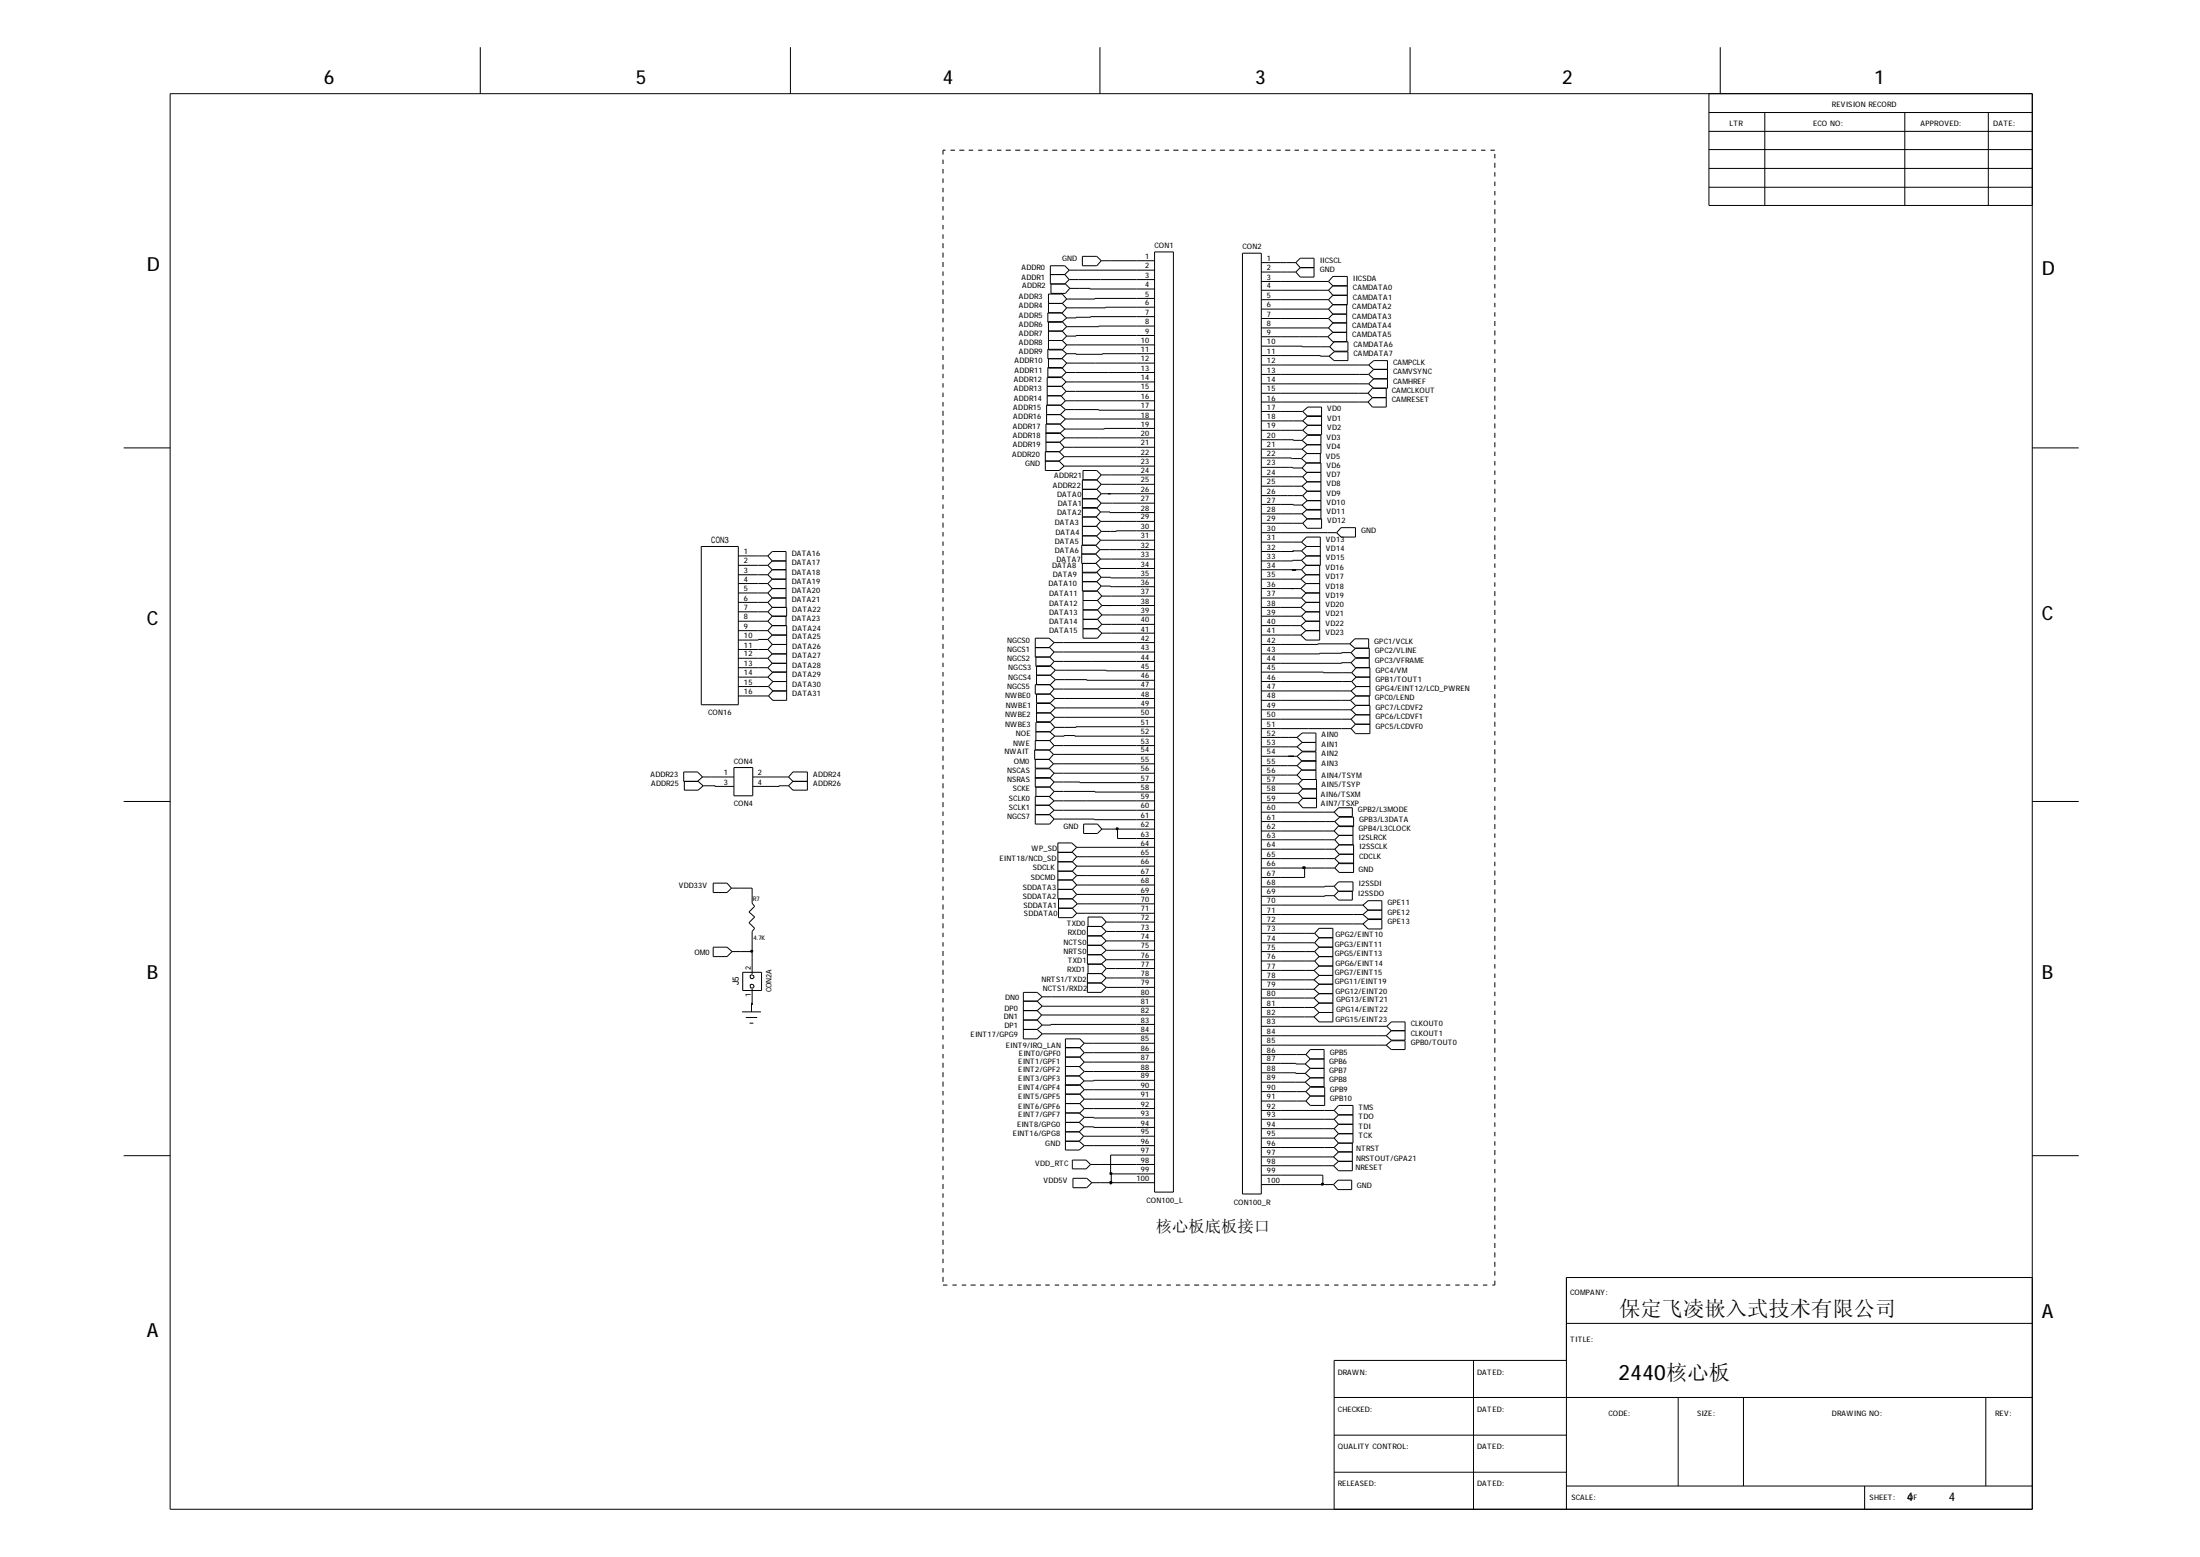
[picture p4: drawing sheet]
<svg xmlns="http://www.w3.org/2000/svg" width="297mm" height="210mm" viewBox="0 0 297 210" stroke-linecap="round" stroke-linejoin="round" font-family="sans-serif">
<g fill="none" stroke="#000" stroke-width=".13">
<path d="M22.9 12.6h251.2v190.9h-251.2zM64.8 6.4v6.2M106.6 6.4v6.2M148.3 6.4v6.2M190.2 6.4v6.2M230.5 15.2h43.6M230.5 17.7h43.6M230.5 12.6v15.1h43.6M232 6.4v6.2M238 15.2v12.5M256.9 15.2v12.5M268.1 15.2v12.5"/>
<path d="M127.2 21.5v.6M127.2 22.8v.6M127.2 24.1v.6M127.2 25.3v.6M127.2 26.5v.7M127.2 27.8v.6M127.2 29.1v.5M127.2 30.3v.6M127.2 31.6v.6M127.2 32.8v.7M127.2 34.1v.6M127.2 35.3v.7"/>
<path d="M127.2 36.6v.6M127.2 37.9v.6M127.2 39v.7M127.5 20.2h-.3v.6M128.2 20.2h.6M129.4 20.2h.6M130.6 20.2h.6M131.9 20.2h.6M133.2 20.2h.6M134.5 20.2h.5M135.6 20.2h.7M136.9 20.2h.7"/>
<path d="M138.2 20.2h.7M139.4 20.2h.6M140.7 20.2h.6M141.6 37h2M141.7 38.3v1.3h2l.6-.7M141.9 20.2h.7M143.2 20.2h.6M143.6 37l.6 .7M144.2 36.4h11.5M144.2 37.7h11.5M144.2 36.4l-.6 .6M144.2 36.4l-.6-.6h-2v2.5h2.1l.6 .6"/>
<path d="M144.2 37.7l-.6 .6M144.3 38.9l11.4 .1M144.4 20.2h.7M145.7 20.2h.6M146 34.6h1.9l.6 .6-.6 .6h-1.9zM147 20.2h.6M148.3 20.2h.5M148.5 35.2h7.2M149.5 20.2h.6M150.7 20.2h.7M152 20.2h.6M153.2 20.2h.6"/>
<path d="M154.5 20.2h.6M155.7 34h2.5v126.7h-2.5zM155.8 20.2h.6M157.1 20.2h.5M158.2 20.2h.7M159.5 20.2h.7M160.8 20.2h.7M162.1 20.2h.5M163.3 20.2h.6M164.5 20.2h.7M165.8 20.2h.7M167 20.2h.7"/>
<path d="M167.6 34.1h2.5v126.9h-2.5zM168.3 20.2h.6M169.6 20.2h.6M170.1 35.4h4.7M170.1 36.7h4.7M170.1 37.9h9.1M170.1 39.1h9.1M170.9 20.2h.5M172.1 20.2h.6M173.3 20.2h.7M174.6 20.2h.6M174.8 35.4l.5 .7"/>
<path d="M174.8 35.4l.5-.6h1.9v2.6h-1.9l-.5-.7M175.3 36.1h1.9M175.3 36.1l-.5 .6M175.9 20.2h.5M177.1 20.2h.6M178.4 20.2h.6M179.2 37.9l.5 .6M179.2 37.9l.5-.6h2v3.8h-2M179.2 39.1l.5 .7M179.6 20.2h.7M179.7 38.5h2M179.7 39.8h2"/>
<path d="M179.7 38.5l-.5 .6M179.7 39.8l-.5 .6M180.8 20.2h.7M182.1 20.2h.7M183.4 20.2h.6M184.7 20.2h.6M185.9 20.2h.6M187.1 20.2h.7M188.4 20.2h.7M189.7 20.2h.6M190.9 20.2h.6M192.2 20.2h.6"/>
<path d="M193.5 20.2h.6M194.7 20.2h.6M195.9 20.2h.7M197.2 20.2h.6M198.5 20.2h.6M199.7 20.2h.6M201 20.2h.6M201.6 20.8v.6M201.6 21.9v.7M201.6 23.2v.6M201.6 24.5v.6M201.6 25.8v.5"/>
<path d="M201.6 27v.6M201.6 28.2v.7M201.6 29.5v.7M201.6 30.7v.7M201.6 32v.6M201.6 33.3v.6M201.6 34.5v.7M201.6 35.7v.7M201.6 37v.7M201.6 38.3v.6M201.6 39.6v.5M230.5 20.2h43.6"/>
<path d="M230.5 22.7h43.6M230.5 25.2h43.6M127.2 40.3v.7M127.2 41.6v.7M127.2 42.9v.5M127.2 44.1v.6M127.2 45.4v.6M127.2 46.7v.6M127.2 47.9v.6M127.2 49.1v.7M127.2 50.4v.6M127.2 51.7v.6"/>
<path d="M127.2 52.9v.6M127.2 54.2v.6M127.2 55.4v.7M127.2 56.7v.6M127.2 57.9v.7M127.2 59.2v.6M141.1 59.6h1.8M141.1 58.3h1.8l.7 .7M141.1 55.9h1.9M141.2 52.1h2M141.3 49.5h1.9l.6 .7-.6 .6h-1.9zM141.4 40.9h1.9"/>
<path d="M141.4 48.4v1.2h1.9l.5-.6M141.4 44.6h1.9M141.4 45.9h1.9M142.9 57.2l.7 .6M142.9 59.6l.6 .7M143 54.6l.7 .6M143 55.9l.7 .6M143.1 53.4l.6 .6M143.2 42.2l.6 .7M143.2 52.1l.6 .7M143.3 40.9l.5 .6M143.3 44.6l.5 .7"/>
<path d="M143.3 45.9l.5 .6M143.6 59h12.1M143.6 57.8l-.7 .6h-1.8M143.6 59l-.7 .6M143.7 54h12M143.7 55.2l12 .1M143.7 56.5h12M143.7 54l-.6 .6h-2v2.6M143.7 55.2l-.7 .7M143.7 56.5l-.7 .7h-1.9v3.7M143.8 50.2h11.9M143.8 51.5h11.9"/>
<path d="M143.8 52.8h11.9M143.8 51.5l-.6 .6M143.8 51.5l-.6-.6h-2v3.7M143.8 52.8l-.6 .6h-2M143.8 46.5h11.9M143.8 47.7h1.3v.1l10.6-.1M143.8 49h11.9M143.8 40.3l-.5 .6M143.8 40.3l-.5-.7h-1.9v2.6M143.8 44l-.5-.6h-1.9v3.8h1.9l.5-.7M143.8 41.5l-.5 .7h-2v1.2h1.9l.6-.5M143.8 47.7l-.6-.6h-1.9v1.3h2l.5 .6"/>
<path d="M143.8 44l-.5 .6M143.8 45.3l-.5 .6M143.8 47.7l-.6 .7M155.7 40.2l-11.9 .1M155.7 41.4l-11.9 .1M155.7 42.7h-8.6v.1l-3.3 .1M155.7 44h-11.9M155.7 45.2h-10.6v.1h-1.3M155.7 57.8h-12.1M170.1 40.4h9.1M170.1 41.7h9.1M170.1 42.9h9.1"/>
<path d="M170.1 44.2h9.1M170.1 45.4h9M170.1 46.7l9.2 .1M170.1 47.9h8v.1h1.1M170.1 49.2h14.5M170.1 50.5h14.5M170.1 51.7h14.5M170.1 53h14.4M170.1 54.2h14.4M170.1 55.5h5.6M170.1 56.7h5.6M170.1 58h5.6"/>
<path d="M170.1 59.3l5.5 .1M175.6 59.4l.7 .6M175.6 59.4l.7-.7h1.8v2.4h-1.9l-.7 .7M175.7 55.5l.7-.6h1.8v3.7h-1.8l-.7-.6M175.7 55.5l.7 .6h1.8M175.7 56.7l.7 .6M176.3 60h1.8M176.3 60l-.7 .6M176.4 57.3h1.8M176.4 57.3l-.7 .7M178.2 56.1h-1.8l-.7 .6M179.1 45.4l.6 .7h2.1v1.2h-1.9l-.6-.5"/>
<path d="M179.2 40.4l.5 .7M179.2 41.7l.5 .6M179.2 42.9l.5 .6M179.2 44.2l.5 .6M179.2 48l.7-.6h1.9v1.2h-1.9zM179.7 42.3h1.9M179.7 41.1l-.5 .6M179.7 43.5h1.9M179.7 42.3l-.5 .6M179.7 44.8h1.9M179.7 43.5l-.5 .7M179.7 44.8l-.6 .6"/>
<path d="M179.9 46.1l-.6 .7M181.6 41.1v5M184.5 53l.6 .6M184.6 49.2l.7-.6h1.8v3.7h-2l-.6 .7M184.6 49.2l.7 .6M184.6 50.5l.7 .6M184.6 51.7l.7 .6M185.1 53.6h1.8M185.1 53.6l-.6 .6M185.3 49.8h1.8M185.3 51.1h1.8M185.3 49.8l-.7 .7"/>
<path d="M185.3 51.1l-.7 .6M186.9 52.3v2.6h-1.8l-.6-.7M201.6 40.8v.6M201.6 42.1v.6M201.6 43.3v.7M201.6 44.5v.7M201.6 45.8v.6M201.6 47.1v.6M201.6 48.4v.6M201.6 49.6v.6M201.6 50.8v.7M201.6 52.1v.7"/>
<path d="M201.6 53.4v.6M201.6 54.6v.6M201.6 55.9v.6M201.6 57.1v.7M201.6 58.3v.7M201.6 59.6v.7M16.7 60.4h6.2M94.6 73.7h5v21.3h-5zM99.6 74.9h3.9M99.6 76.2h3.9M99.6 77.5h3.9M99.6 78.7h3.9"/>
<path d="M99.6 79.9h3.9M103.5 74.9l.6-.5h1.9v7.5M103.5 74.9l.6 .7M103.5 76.2l.6 .6M103.5 77.5l.6 .6M103.5 78.7l.6 .6M103.5 79.9l.6 .7M104.1 75.6h1.9M104.1 76.8h1.9M104.1 78.1h1.9M104.1 79.3h1.9M104.1 75.6l-.6 .6"/>
<path d="M104.1 76.8l-.6 .7M104.1 78.1l-.6 .6M104.1 79.3l-.6 .6M127.2 60.5v.6M127.2 61.7v.6M127.2 62.9v.7M127.2 64.2v.7M127.2 65.5v.6M127.2 66.7v.6M127.2 68v.6M127.2 69.3v.6M127.2 70.5v.6"/>
<path d="M127.2 71.7v.6M127.2 73v.6M127.2 74.3v.6M127.2 75.5v.6M127.2 76.7v.7M127.2 78v.7M127.2 79.3v.6M141 62.2h1.8M142.8 60.9l.7 .7M142.8 62.2l.7 .6M143.5 60.3h12.2M143.5 61.6h12.2"/>
<path d="M143.5 62.8h12.2M143.5 60.3l-.6 .6h-1.9v2.5h1.8l.7-.6M143.5 61.6l-.7 .6M145.9 74.7h1.8M146 66h1.9M146 76v3.7h2l.6 .7M146 67.2h1.9M146 69.7h1.8M146 68.4h1.8l.6 .6M146 71h1.9l.6 .6M146 78.4h1.9M146 77.1h1.9l.6 .7"/>
<path d="M146 79.7v6.3h2l.6-.6M147.7 73.5l.6 .6M147.7 74.7l.7 .7M147.8 69.7l.6 .6M147.8 72.2l.6 .6M147.9 64.7h-1.9v8.8M147.9 64.7l.6 .6M147.9 66l.6 .6M147.9 67.2l.6 .6M147.9 78.4l.6 .6M148.3 74.1h7.4M148.3 74.1l-.6 .6"/>
<path d="M148.4 69h1.3v.1h6M148.4 70.3h7.3M148.4 72.8h7.3M148.4 75.4h7.3M148.4 76.6h7.3M148.4 69l-.6 .7M148.4 70.3l-.6 .7M148.4 72.8l-.6 .7h-1.9v2.5h1.9l.6 .6M148.4 75.4l-.7 .6M148.4 76.6l-.6 .6h-1.8M148.5 64h7.2M148.5 65.3h7.2"/>
<path d="M148.5 66.6h7.2M148.5 67.8h7.2M148.5 77.8h1.3v.1h5.9M148.5 79h1.3v.1h5.9M148.5 64l-.6 .7M148.5 64l-.6-.6h-1.9v1.3M148.5 65.3l-.6 .7M148.5 66.6l-.6 .6M148.5 67.8l-.6 .7h-1.9M148.5 71.6l-.6 .6h-1.9M148.5 77.8l-.6 .6M148.5 79l-.6 .7"/>
<path d="M155.7 71.6h-7.2M170.1 60.6h5.5M170.1 61.7l5.4 .1M170.1 63l5.5 .1M170.1 64.3h5.6M170.1 65.5h5.5M170.1 66.8h5.6M170.1 68l5.5 .1M170.1 69.3h5.5M170.1 70.5h5.6M170.1 71.8h10.2M170.1 73.1h5.4"/>
<path d="M170.1 76.8h5.4M170.1 78.1h5.3M170.1 79.3h5.3M174.2 76.8v.1h.6v-.1M174.3 74.3h1.2M174.4 74.3v.1h-4.3M175.4 78.1l.7 .6M175.4 79.3l.7 .6M175.5 73.1l.7-.7h1.9v3.8h-2l-.6 .6M175.5 75.5l-5.4 .1M175.5 61.8l.7 .6M175.5 73.1l.7 .6"/>
<path d="M175.5 74.3l.7 .6M175.5 75.5l.7 .7M175.5 76.8l.6 .7M175.6 60.6l.7 .5M175.6 63.1l.6 .6h1.9M175.6 65.5l.7 .7M175.6 68.1l.7 .7h1.8M175.6 69.3l.7 .6M175.7 64.3l.6 .7M175.7 66.8l.6 .7M176.1 77.5h1.9M176.1 78.7h1.9"/>
<path d="M176.1 79.9h1.9M176.1 77.5l-.7 .6M176.1 78.7l-.7 .6M176.1 79.9l-.6 .7M176.2 73.7h1.9M176.2 74.9h1.9M176.2 62.4h1.9v7.5M176.2 62.4l-.6 .7M176.2 73.7l-.7 .6M176.2 74.9l-.7 .6M176.3 69.9h1.9v1.3h-1.9l-.6-.7M176.3 65h1.8"/>
<path d="M176.3 63.7l-.6 .6M176.3 66.2h1.8M176.3 65l-.7 .5M176.3 67.5h1.8M176.3 66.2l-.6 .6M176.3 67.5l-.7 .6M176.3 69.9l-.6 .6M178 76.2v10.1h-1.9l-.7-.7M178.1 61.1v1.3M178.1 68.7h-1.8l-.7 .6M180.8 71.1h2v1.3h-2l-.5-.6zM201.6 60.9v.6"/>
<path d="M201.6 62.2v.6M201.6 63.4v.6M201.6 64.7v.6M201.6 65.9v.7M201.6 67.2v.5M201.6 68.4v.6M201.6 69.7v.6M201.6 71v.6M201.6 72.2v.6M201.6 73.4v.7M201.6 74.7v.7M201.6 76v.6"/>
<path d="M201.6 77.2v.6M201.6 78.5v.6M201.6 79.7v.7M274.1 60.4h6.2M99.6 81.2h3.9M99.6 82.5h3.9M99.6 83.7h3.9M99.6 85h3.9M99.6 87.6h3.9M99.6 88.7h3.9M99.6 90h3.9M99.6 91.3h3.9"/>
<path d="M99.6 92.6h4M99.6 93.8h4M103.5 86.2l-3.9 .1M103.5 90l.6 .6h2M103.5 81.2l.6 .7M103.5 82.5l.6 .6M103.5 83.7l.6 .6M103.5 85l.6 .6M103.5 86.2l.6 .7M103.5 87.6l.6 .6M103.5 88.7l.6 .7M103.5 91.3l.7 .6"/>
<path d="M103.6 92.6l.6 .5M104.1 80.6h1.9M104.1 81.9h2v1.2h-2M104.1 84.3h2v10.1h-1.9l-.6-.6M104.1 85.6h2M104.1 86.9h2M104.1 88.2h2M104.1 89.4h2M104.1 80.6l-.6 .6M104.1 81.9l-.6 .6M104.1 83.1l-.6 .6M104.1 84.3l-.6 .7"/>
<path d="M104.1 85.6l-.6 .6M104.1 86.9l-.6 .7M104.1 88.2l-.6 .5M104.1 89.4l-.6 .6M104.2 91.9h1.9M104.2 93.1h1.9M104.2 90.6l-.7 .7M104.2 91.9l-.6 .7M104.2 93.1l-.6 .7M106 83.1v1.2M127.2 80.5v.6M127.2 81.8v.6"/>
<path d="M127.2 83.1v.6M127.2 84.3v.6M127.2 85.5v.7M127.2 86.8v.7M127.2 88.1v.6M127.2 89.3v.6M127.2 90.6v.6M127.2 91.9v.6M127.2 93.1v.6M127.2 94.3v.6M127.2 95.6v.6M127.2 96.9v.6"/>
<path d="M127.2 98.1v.6M127.2 99.3v.7M139.6 87.3h2l.6 .6M139.7 88.6v1.2h1.9l.6-.6M139.8 91h1.8M139.8 93.6v1.2h1.8l.6-.6M139.8 96.1h1.8M141.6 99.8h-2v1.3M141.6 88.6l.6 .6M141.6 92.3l.6 .6M141.6 98.7l.6 .5M141.6 99.8l.6 .7"/>
<path d="M141.6 91l.7 .6M141.6 96.1l.6 .6M142.2 86.6h13.5M142.2 87.9h13.5M142.2 89.2h13.5M142.2 92.9h13.5M142.2 86.6l-.7-.6h-1.9v2.6h2M142.2 86.6l-.7 .7M142.2 87.9l-.6 .7M142.2 92.9l-.6 .7M142.2 94.2h13.5M142.2 96.7h13.5"/>
<path d="M142.2 99.2h1.3h1.4h10.8M142.2 98.1l-.6-.7h-1.9v2.4M142.2 98.1l-.6 .6h-1.9M142.2 99.2l-.6 .6M142.3 90.4h13.4M142.3 91.6l13.4 .1M142.3 95.4h13.4M142.3 91.6l-.7 .7h-2v1.3h2l.6 .6M142.3 90.4l-.7 .6M142.3 90.4l-.7-.6h-1.8v2.5M142.3 95.4l-.7-.6h-1.8v2.5h1.8l.6-.6M142.3 95.4l-.7 .7"/>
<path d="M146 81h2M146 82.2h2M146 83.5h2M146 84.8h2M148 81l.6 .6M148 82.2l.6 .7M148 83.5l.6 .7M148 84.8l.6 .6M148.6 80.4h7.1M148.6 81.6h7.1M148.6 82.9h7.1M148.6 84.2h7.1"/>
<path d="M148.6 85.4h7.1M148.6 80.4l-.6 .6M148.6 81.6l-.6 .6M148.6 82.9l-.6 .6M148.6 84.2l-.6 .6M155.7 98l-13.5 .1M170.1 80.6h5.4M170.1 81.9h5.3M170.1 83.1h5.4M170.1 84.3h5.3M170.1 85.6h5.3M170.1 90.6l12.2 .1"/>
<path d="M170.1 91.9h12.2M170.1 93.1h12.1M170.1 94.4h12M170.1 95.7h12.1M170.1 97h12.1M170.1 98.2h12.1M170.1 99.4h4.8M174.9 99.4l.7 .7M174.9 99.4l.7-.6h1.9v2.5h-1.9l-.7-.6M175.4 81.9l.7 .6M175.4 84.3l.7 .7M175.5 80.6l.6 .6"/>
<path d="M175.5 83.1l.6 .6M176.1 81.2h1.9M176.1 82.5h1.9M176.1 83.7h1.9M176.1 85h1.9M176.1 81.2l-.7 .7M176.1 82.5l-.6 .6M176.1 83.7l-.7 .6M176.1 85l-.7 .6M182 86.8l-11.9 .1M182 86.8l.7 .6h2v1.3h-1.9l-.6-.7M182 86.8l.7-.7h1.9v1.3"/>
<path d="M182.1 94.4l.7 .7h1.9v3.8h-1.9l-.6-.7M182.2 89.3l.6-.6h1.9v1.3M182.2 89.3l.6 .7h1.9v3.8h-1.9l-.7 .6M182.2 88l-4.2 .1v.1h-7.9M182.2 89.3h-1.3v.1h-10.8M182.2 93.1l.7 .7M182.2 95.7l.7 .7M182.2 97l.6 .6M182.3 90.7l.6 .6M182.3 91.9l.6 .7M182.8 87.4l-.6 .6M182.8 97.6h1.9"/>
<path d="M182.8 97.6l-.6 .6M182.9 91.3h1.8M182.9 92.6h1.8M182.9 90l-.6 .7M182.9 91.3l-.6 .6M182.9 92.6l-.7 .5M182.9 95.1l-.7 .6M184.7 93.8v1.3M184.7 96.4h-1.9l-.6 .6M201.6 81v.6M201.6 82.2v.7M201.6 83.5v.6"/>
<path d="M201.6 84.8v.6M201.6 86v.6M201.6 87.3v.6M201.6 88.5v.7M201.6 89.8v.6M201.6 91v.6M201.6 92.3v.6M201.6 93.6v.6M201.6 94.8v.6M201.6 96v.7M201.6 97.3v.7M201.6 98.6v.6"/>
<path d="M201.6 99.8v.6M16.7 108h6.2M92.3 105.3v1.2h1.8l.7-.6M94.7 104.7h4.3M94.7 104.7l-.6 .6M94.7 104.7l-.6-.6h-1.9v1.2h1.9l.7 .6M94.8 105.9l4.2 .1M96.2 119.1h1.8l.6 .6-.6 .6h-1.8zM98.6 119.7h2.8v2.1l.4 .4-.8 .8 .8 .6-.8 .8 .8 .8-.4 .4v5.7M99 103.5h2.5v3.8h-2.5zM101.5 104.7h4.8M106.3 105.9l-4.8 .1"/>
<path d="M106.3 104.7l.6-.6h2v2.4h-2l-.6-.6M106.3 104.7l.6 .6M106.9 105.3h2M106.9 105.3l-.6 .6M127.2 100.6v.7M127.2 101.9v.6M127.2 103.1v.6M127.2 104.4v.6M127.2 105.6v.7M127.2 106.9v.6M127.2 108.1v.7M127.2 109.4v.6"/>
<path d="M127.2 110.7v.6M127.2 111.9v.6M127.2 113.2v.6M127.2 114.4v.7M127.2 115.7v.6M127.2 116.9v.6M127.2 118.2v.6M127.2 119.5v.6M139.6 102.4v1.2h1.9l.6-.6M139.6 104.8h2l.6 .6M139.6 108.6h1.9M139.6 109.8h2l.6 .6"/>
<path d="M139.7 106.1v1.3M141.5 101.1l.6 .6M141.5 102.4l.6 .6M141.5 107.4l.7 .6M141.5 108.6l.7 .6M141.6 106.1l.6 .6M142.1 101.7h13.6M142.1 103h13.6M142.1 101.7l-.6 .7M142.2 100.5h13.5M142.2 104.2h13.5M142.2 105.4l13.5 .1"/>
<path d="M142.2 106.7l13.5 .1M142.2 108h13.5M142.2 109.2h13.5M142.2 110.4l13.5 .1M142.2 104.2l-.6-.6h-2v2.5h2M142.2 106.7l-.6 .7h-2v3.7h2l.6-.7M142.2 100.5l-.6 .6h-2.1v1.3h2M142.2 104.2l-.6 .7h-2M142.2 105.4l-.6 .7M142.2 108l-.7 .6M142.2 109.2l-.7 .6M142.7 114.9h1.9l.6 .6"/>
<path d="M142.7 116.2h1.9M142.7 117.4h1.9M142.7 118.6h1.9M142.7 119.9h1.9M144.6 116.2l.6 .6M144.6 117.4l.6 .6M144.6 118.6l.6 .7M144.6 119.9l.6 .7M145.2 114.2h10.5M145.2 115.5h10.5M145.2 116.8h10.5M145.2 118h10.5"/>
<path d="M145.2 119.3h10.5M145.2 114.2l-.7 .7M145.2 114.2l-.7-.6h-1.8v7.6h1.9M145.2 115.5l-.6 .7M145.2 116.8l-.6 .6M145.2 118l-.6 .6M145.2 119.3l-.6 .6M146.1 111.1h1.9l.6 .7-.6 .6h-1.9zM148.6 111.8h7.1M150.7 111.8v1.2h5M170.1 100.7h4.8M170.1 102h4.8"/>
<path d="M170.1 103.2h4.8M170.1 104.5h4.8M170.1 105.7h5M170.1 106.9h5M170.1 108.2h5M170.1 109.5h9.8M170.1 110.8h9.9M170.1 112h9.8M170.1 113.2h9.9M170.1 114.5h9.9M170.1 115.8h9.9M170.1 117h9.9"/>
<path d="M174.9 104.5l.6 .6h2v3.8h-1.8l-.6-.7M174.9 102l.7-.6h1.9v3.7M174.9 102l.7 .6h1.9M174.9 103.2l.7 .6M175.1 105.7l.6 .7M175.1 106.9l.6 .7M175.6 100.1l-.7 .6M175.6 100.1h1.9M175.7 106.4h1.8M175.7 105.1l-.6 .6M175.7 107.6h1.8M175.7 106.4l-.6 .5"/>
<path d="M175.7 107.6l-.6 .6M175.9 117v1.3h-5.8M177.5 103.8h-2l-.6 .7M177.5 102.5h-1.9l-.7 .7M179.9 119.5h-1.3v.1h-8.5M179.9 112l.6 .6h2M179.9 112l.6-.6h2v2.5M179.9 119.5l.6-.6h2v1.3h-2M179.9 119.5l.6 .7M180 110.8l.7-.6h1.8v1.2h-1.8zM180 113.2l.6 .7M180 114.5l.6 .7h1.9"/>
<path d="M180 115.8l.7 .6h1.8M180.5 108.9h1.9v1.2h-1.9l-.6-.6zM180.6 113.9h1.9v3.7h-1.9l-.6-.6M180.6 112.6l-.6 .6M180.6 113.9l-.6 .6M180.7 115.2l-.7 .6M182.5 116.3h-1.9l-.6 .7M201.6 101v.7M201.6 102.3v.7M201.6 103.6v.6M201.6 104.8v.6M201.6 106.1v.6"/>
<path d="M201.6 107.4v.6M201.6 108.6v.6M201.6 109.8v.7M201.6 111.1v.7M201.6 112.4v.6M201.6 113.6v.6M201.6 114.9v.6M201.6 116.2v.6M201.6 117.4v.6M201.6 118.6v.7M201.6 119.9v.7M274.1 108h6.2"/>
<path d="M96.2 127.7h1.8l.7 .6-.7 .7h-1.8zM98.7 128.3h2.7M100.1 136.4h2.5M100.2 131.1h2.5v2.4h-2.5zM100.6 137.2h1.5M101.1 137.9h.5M101.2 132.8l.1-.1 .3 .1 .1 .2-.2 .2h-.2zM101.2 131.5l.1-.1 .3 .1 .1 .3-.2 .1h-.2zM101.4 133.3v2.2M101.4 135.2h-.1v1.2M127.2 120.7v.6M127.2 121.9v.7"/>
<path d="M127.2 123.2v.7M127.2 124.5v.7M127.2 125.7v.6M127.2 127v.6M127.2 128.2v.7M127.2 129.5v.6M127.2 130.7v.7M127.2 132v.6M127.2 133.3v.6M127.2 134.5v.6M127.2 135.8v.6M127.2 137v.7"/>
<path d="M127.2 138.3v.6M127.2 139.5v.6M138 135h1.9M138 136.2h1.9M138 137.5h1.9M138 138.8h1.9M139.9 135l.6 .7M139.9 136.2l.6 .6M139.9 137.5l.6 .7M139.9 138.8l.6 .6M140.5 136.8h15.2M140.5 136.8l-.6 .7"/>
<path d="M140.5 134.4h15.2M140.5 135.7h15.2M140.5 139.4h15.2M140.5 134.4l-.6 .6M140.5 135.7l-.6 .5M140.5 134.4l-.6-.6h-1.9v6.3h1.9l.6-.7M140.5 138.2l-.6 .6M142.7 122.4h1.9M142.7 121.2v2.5h1.9l.6-.6M144.6 121.2l.7 .6M144.6 122.4l.6 .7M145.2 120.6h10.5"/>
<path d="M145.2 123.1h10.5M145.2 120.6l-.6 .6M145.3 121.8h10.4M145.3 121.8l-.7 .6M146.6 126.2h1.9M146.6 127.4h1.9M146.6 128.7h1.9M146.6 132.5h1.9M146.7 130v1.2M148.5 124.9l.7 .7M148.5 126.2l.7 .6M148.5 127.4l.7 .7"/>
<path d="M148.5 128.7l.7 .7M148.5 131.2l.7 .6M148.5 132.5l.7 .6M149.2 124.3h6.5M149.2 125.6h6.5M149.2 126.8h6.5M149.2 128.1h6.5M149.2 129.4h6.5M149.2 130.6h6.5M149.2 131.8h6.5M149.2 133.1h6.5M149.2 124.3l-.6 .6h-2v5.1h2l.6 .6"/>
<path d="M149.2 124.3l-.6-.7h-1.9v1.3M149.2 125.6l-.7 .6M149.2 130.6l-.6 .6h-2v2.6h1.9l.7-.7M149.2 126.8l-.7 .6M149.2 128.1l-.7 .6M149.2 129.4l-.7 .6M149.2 131.8l-.7 .7M155.7 138.1h-14v.1h-1.2M170.1 122h13.7M170.1 123.3h13.7M170.1 124.6h13.7M170.1 125.8h7.2"/>
<path d="M170.1 127.1h7.2M170.1 128.3h7.2M170.1 129.6h7.2M170.1 130.8h7.1M170.1 132.1h7.1M170.1 133.4h7.1M170.1 134.5h7.1M170.1 135.8h7.1M170.1 137.1h7.1M170.1 138.4h16.9M170.1 139.6h16.8M177.2 130.8l.7 .7"/>
<path d="M177.2 132.1l.7 .6M177.2 133.4l.7 .6M177.2 134.5l.7 .7M177.2 135.8l.7 .7M177.3 125.8l.6 .6M177.3 125.8l.6-.6h1.8v12.6h-1.8l-.7-.7M177.3 127.1l.6 .6M177.3 128.3l.6 .7M177.3 129.6l.6 .6M177.9 129h1.8M177.9 127.7h1.8M177.9 126.4h1.8"/>
<path d="M177.9 126.4l-.6 .7M177.9 127.7l-.6 .6M177.9 130.2h1.8M177.9 129l-.6 .6M177.9 131.5h1.8M177.9 130.2l-.7 .6M177.9 132.7h1.8M177.9 131.5l-.7 .6M177.9 134h1.8M177.9 132.7l-.7 .7M177.9 135.2h1.8M177.9 134l-.7 .5"/>
<path d="M177.9 136.5h1.8M177.9 135.2l-.7 .6M177.9 136.5l-.7 .6M179.9 120.7h-1.3v.1h-8.5M180.5 120.2l-.6 .5M182.4 120.2v1.1h-1.9l-.6-.6M183.8 122l.7 .7M183.8 122l.7-.6h1.9v2.5h-1.9l-.7-.6M183.8 124.6l.7-.6h1.9v1.2h-1.9zM184.5 122.7h1.9M184.5 122.7l-.7 .6M187 138.4l.6-.6h1.9v2.4h-1.9l-.7-.6"/>
<path d="M187 138.4l.6 .6M187.6 139h1.9M187.6 139l-.7 .6M201.6 121.2v.6M201.6 122.4v.6M201.6 123.6v.7M201.6 124.9v.7M201.6 126.2v.6M201.6 127.4v.6M201.6 128.7v.6M201.6 130v.6M201.6 131.2v.6"/>
<path d="M201.6 132.4v.7M201.6 133.7v.6M201.6 135v.6M201.6 136.2v.6M201.6 137.5v.6M201.6 138.7v.7M201.6 140v.6M16.7 155.8h6.2M127.2 140.8v.6M127.2 142.1v.6M127.2 143.3v.6M127.2 144.5v.7"/>
<path d="M127.2 145.8v.7M127.2 147.1v.6M127.2 148.4v.5M127.2 149.6v.6M127.2 150.8v.7M127.2 152.1v.7M127.2 153.3v.7M127.2 154.6v.6M127.2 155.9v.6M127.2 157.2v.5M127.2 158.4v.6M127.2 159.6v.7"/>
<path d="M143.7 142.5h1.9M143.7 141.2h1.9M143.7 145h1.8M143.7 147.5h1.9M143.7 146.2h1.9l.6 .7M143.7 148.8h1.9M143.7 151.3h1.8M143.7 152.6h1.8M143.7 153.9h1.8M144.6 156.4h1.9l.6 .6-.6 .6h-1.9zM144.7 158.8h1.9l.6 .6-.6 .7h-1.9zM145.5 145l.7 .7"/>
<path d="M145.5 143.8l.7 .7M145.5 150l.7 .6M145.5 151.3l.7 .6M145.5 152.6l.6 .6M145.5 153.9l.7 .5M145.6 141.2l.6 .7M145.6 142.5l.6 .7M145.6 147.5l.6 .7M145.6 148.8l.6 .7M146.1 153.2h9.6M146.1 153.2l-.6 .7M146.2 140.6h9.5"/>
<path d="M146.2 141.9h9.5M146.2 143.2h9.5M146.2 144.5h9.5M146.2 146.9h9.5M146.2 148.2h9.5M146.2 149.5h9.5M146.2 150.6h1.3v.1h8.2M146.2 151.9h1.3v.1h8.2M146.2 154.4h9.5M146.2 140.6l-.6-.5h-1.9v14.9h1.8l.7-.6M146.2 141.9l-.6 .6M146.2 143.2l-.6 .6h-1.9"/>
<path d="M146.2 144.5l-.7 .5M146.2 145.7l-.7 .6h-1.8M146.2 146.9l-.6 .6M146.2 148.2l-.6 .6M146.2 149.5l-.6 .5h-1.9M146.2 150.6l-.7 .7M146.2 151.9l-.7 .7M146.2 140.6l-.6 .6M147.1 157h8.6M147.2 159.4h8.5M149.9 158.3v1.1M155.7 145.6h-8.2v.1h-1.3"/>
<path d="M155.7 155.7h-5.9v2.6h5.9M170.1 140.9h16.8M170.1 142.2h6M170.1 143.4h5.9M170.1 144.6l5.9 .1M170.1 145.9h5.9M170.1 147.2h6M170.1 148.4h6M170.1 149.7h9.8M170.1 150.9h9.8M170.1 152.2h9.8M170.1 153.4h9.8"/>
<path d="M170.1 154.7h9.8M170.1 156h9.7M170.1 157.2h9.7M170.1 158.4h8.3v1.3M170.1 159.7h9.7M176 143.4l.7 .6M176 144.7l.7 .6M176.1 142.2l.6-.7h1.9v5h-1.9l-.7-.6M176.1 142.2l.6 .6M176.1 147.2l.6 .6M176.1 147.2l.6-.6h1.9v2.4h-1.9l-.6-.6M176.7 142.8h1.9"/>
<path d="M176.7 144h1.9M176.7 142.8l-.7 .6M176.7 145.3h1.9M176.7 144l-.7 .7M176.7 145.3l-.7 .6M176.7 147.8h1.9M176.7 147.8l-.6 .6M179.8 156l.7 .6M179.9 149.7l.6-.7h2v5.1h-2M179.9 149.7l.6 .6M179.9 150.9l.6 .7M179.9 152.2l.6 .6"/>
<path d="M179.9 153.4l.6 .7M179.9 154.7l.6 .6M180.4 159.1h1.9v1.3h-1.9l-.6-.7zM180.5 150.3h2M180.5 151.6h2M180.5 150.3l-.6 .6M180.5 152.8h2M180.5 151.6l-.6 .6M180.5 152.8l-.6 .6M180.5 155.3h1.9M180.5 154.1l-.6 .6M180.5 156.6h1.9"/>
<path d="M180.5 155.3l-.7 .7M180.5 156.6l-.7 .6M182.4 154.1v3.7h-1.9l-.7-.6M186.9 140.9l.7-.6h1.9v1.2h-1.9zM201.6 141.2v.7M201.6 142.5v.6M201.6 143.8v.6M201.6 145v.6M201.6 146.2v.7M201.6 147.5v.7M201.6 148.8v.7M201.6 150v.6"/>
<path d="M201.6 151.3v.6M201.6 152.6v.6M201.6 153.9v.5M201.6 155v.7M201.6 156.3v.6M201.6 157.6v.6M201.6 158.8v.6M274.1 155.8h6.2M127.2 160.9v.6M127.2 162.2v.5M127.2 163.4v.6M127.2 164.7v.6"/>
<path d="M127.2 165.9v.7M127.2 167.1v.7M127.2 168.4v.7M127.2 169.7v.6M127.2 171v.5M127.2 172.1v.7M127.2 173.2h.6M128.4 173.2h.6M129.7 173.2h.6M130.9 173.2h.7M132.2 173.2h.6M133.4 173.2h.6"/>
<path d="M134.7 173.2h.6M136 173.2h.6M137.2 173.2h.6M138.4 173.2h.7M139.7 173.2h.7M141 173.2h.6M142.2 173.2h.6M143.5 173.2h.6M144.7 173.2h.7M146 173.2h.6M147.2 173.2h.7M148.5 173.2h.6"/>
<path d="M149.8 173.2h.6M151 173.2h.6M152.3 173.2h.6M153.5 173.2h.7M154.8 173.2h.6M156 173.2h.6M157.3 173.2h.6M158.6 173.2h.6M159.8 173.2h.6M161 173.2h.7M162.3 173.2h.7M163.6 173.2h.6"/>
<path d="M164.8 173.2h.6M166 173.2h.7M167.3 173.2h.7M168.6 173.2h.6M169.8 173.2h.6M171.1 173.2h.6M172.4 173.2h.6M173.7 173.2h.5M174.8 173.2h.7M176.1 173.2h.7M177.4 173.2h.6M178.6 173.2h.6"/>
<path d="M179.9 173.2h.6M181.2 173.2h.6M182.4 173.2h.6M183.6 173.2h.7M184.9 173.2h.7M186.2 173.2h.6M187.5 173.2h.5M188.6 173.2h.7M189.9 173.2h.7M191.2 173.2h.7M192.4 173.2h.6M193.7 173.2h.6"/>
<path d="M195 173.2h.6M196.3 173.2h.5M197.4 173.2h.7M198.7 173.2h.6M200 173.2h.6M201.6 160.1v.6M201.6 161.3v.7M201.6 162.6v.7M201.6 163.8v.7M201.6 165.1v.6M201.6 166.4v.6M201.6 167.6v.6"/>
<path d="M201.6 168.8v.7M201.6 170.1v.7M201.6 171.4v.6M201.6 172.6v.6h-.3M211.2 178.4h62.9M274.1 172.2h-62.9v31.3M179.9 188.4h94.2M179.9 193.5h31.3M179.9 198.5h31.3M198.7 183.4v20.1M211.2 183.4h-31.3v20.1M226.3 188.4v11.9"/>
<path d="M235.1 188.4v11.9M267.8 188.4v11.9M211.2 200.3h62.9M251.5 200.3v3.2"/>
</g>
<g fill="#000" stroke="#000" stroke-width=".13">
<path d="M150.5 111.6h.2v.2h-.2z" fill-rule="evenodd"/>
<path d="M175.7 116.9h.3v.2h-.3z" fill-rule="evenodd"/>
<path d="M101.3 128.1h.2v.2h-.2z" fill-rule="evenodd"/>
<path d="M149.7 159.3h.2v.1l-.1 .2z" fill-rule="evenodd"/>
<path d="M149.7 158.1h.2v.2h-.2z" fill-rule="evenodd"/>
<path d="M178.2 159.5h.2v.2h-.2z" fill-rule="evenodd"/>
</g>
<g font-size="2.9">
<text x="218.4" y="177.5">保定飞凌嵌入式技术有限公司</text>
<text x="218.3" y="186">2440核心板</text>
</g>
<g font-size="2.6">
<text x="43.7" y="11.4">6</text>
<text x="85.8" y="11.4">5</text>
<text x="127.2" y="11.4">4</text>
<text x="169.2" y="11.4">3</text>
<text x="210.7" y="11.4">2</text>
<text x="252.7" y="11.4">1</text>
<text x="19.8" y="36.5">D</text>
<text x="275.3" y="37.1">D</text>
<text x="275.3" y="83.6">C</text>
<text x="19.8" y="84.3">C</text>
<text x="19.8" y="131.9">B</text>
<text x="275.3" y="131.9">B</text>
<text x="275.3" y="177.7">A</text>
<text x="19.8" y="180.3">A</text>
</g>
<text font-size="2.2" x="155.9" y="166.1">核心板底板接口</text>
<g font-size="1.6">
<text x="257.1" y="202.4">4</text>
<text x="262.8" y="202.4">4</text>
</g>
<text font-size="1.2" x="95.9" y="73.2">CON3</text>
<g font-size="1">
<text x="233.3" y="17">LTR</text>
<text x="244.5" y="17">ECO NO:</text>
<text x="247.1" y="14.5">REVISION RECORD</text>
<text x="259" y="17">APPROVED:</text>
<text x="268.8" y="17">DATE:</text>
<text x="143.3" y="35.2">GND</text>
<text x="154.4" y="34.9">1</text>
<text x="155.7" y="33.5">CON1</text>
<text x="167.6" y="33.6">CON2</text>
<text x="170.9" y="35.2">1</text>
<text x="178" y="35.4">IICSCL</text>
<text x="137.4" y="40.3">ADDR3</text>
<text x="137.4" y="41.5">ADDR4</text>
<text x="137.8" y="36.4">ADDR0</text>
<text x="137.8" y="37.7">ADDR1</text>
<text x="137.8" y="38.9">ADDR2</text>
<text x="154.4" y="36.2">2</text>
<text x="154.4" y="37.4">3</text>
<text x="154.4" y="38.7">4</text>
<text x="154.4" y="40">5</text>
<text x="154.4" y="41.2">6</text>
<text x="170.9" y="36.4">2</text>
<text x="170.9" y="37.7">3</text>
<text x="170.9" y="38.9">4</text>
<text x="170.9" y="40.1">5</text>
<text x="170.9" y="41.4">6</text>
<text x="178" y="36.7">GND</text>
<text x="182.4" y="41.7">CAMDATA2</text>
<text x="182.5" y="37.9">IICSDA</text>
<text x="182.5" y="39.1">CAMDATA0</text>
<text x="182.5" y="40.4">CAMDATA1</text>
<text x="137.4" y="42.9">ADDR5</text>
<text x="137.4" y="44">ADDR6</text>
<text x="137.4" y="45.3">ADDR7</text>
<text x="137.4" y="46.5">ADDR8</text>
<text x="137.4" y="47.7">ADDR9</text>
<text x="153.8" y="46.2">10</text>
<text x="153.8" y="47.5">11</text>
<text x="154.4" y="42.4">7</text>
<text x="154.4" y="43.7">8</text>
<text x="154.4" y="45">9</text>
<text x="170.9" y="42.7">7</text>
<text x="170.9" y="44">8</text>
<text x="170.9" y="45.2">9</text>
<text x="170.9" y="46.4">10</text>
<text x="170.9" y="47.7">11</text>
<text x="182.4" y="42.9">CAMDATA3</text>
<text x="182.4" y="44.2">CAMDATA4</text>
<text x="182.4" y="45.4">CAMDATA5</text>
<text x="182.5" y="46.8">CAMDATA6</text>
<text x="136.7" y="51.5">ADDR12</text>
<text x="136.7" y="52.8">ADDR13</text>
<text x="136.8" y="49">ADDR10</text>
<text x="136.8" y="50.2">ADDR11</text>
<text x="153.8" y="48.7">12</text>
<text x="153.8" y="50">13</text>
<text x="153.8" y="51.2">14</text>
<text x="153.8" y="52.5">15</text>
<text x="153.8" y="53.8">16</text>
<text x="170.9" y="49">12</text>
<text x="170.9" y="50.2">13</text>
<text x="170.9" y="51.5">14</text>
<text x="170.9" y="52.8">15</text>
<text x="182.5" y="48">CAMDATA7</text>
<text x="187.7" y="53">CAMCLKOUT</text>
<text x="187.9" y="49.2">CAMPCLK</text>
<text x="187.9" y="50.5">CAMVSYNC</text>
<text x="187.9" y="51.7">CAMHREF</text>
<text x="136.6" y="57.8">ADDR17</text>
<text x="136.6" y="59">ADDR18</text>
<text x="136.7" y="55.2">ADDR15</text>
<text x="136.7" y="56.5">ADDR16</text>
<text x="136.7" y="54">ADDR14</text>
<text x="153.8" y="55">17</text>
<text x="153.8" y="56.3">18</text>
<text x="153.8" y="57.5">19</text>
<text x="153.8" y="58.8">20</text>
<text x="170.9" y="54">16</text>
<text x="170.9" y="55.2">17</text>
<text x="170.9" y="56.5">18</text>
<text x="170.9" y="57.8">19</text>
<text x="170.9" y="59">20</text>
<text x="178.9" y="59.4">VD3</text>
<text x="179" y="55.5">VD0</text>
<text x="179" y="56.7">VD1</text>
<text x="179" y="58">VD2</text>
<text x="187.7" y="54.2">CAMRESET</text>
<text x="136.5" y="61.6">ADDR20</text>
<text x="136.6" y="60.3">ADDR19</text>
<text x="138.3" y="62.8">GND</text>
<text x="142" y="65.8">ADDR22</text>
<text x="142.2" y="64.4">ADDR21</text>
<text x="153.8" y="60">21</text>
<text x="153.8" y="61.3">22</text>
<text x="153.8" y="62.6">23</text>
<text x="153.8" y="63.8">24</text>
<text x="153.8" y="65">25</text>
<text x="170.9" y="60.3">21</text>
<text x="170.9" y="61.5">22</text>
<text x="170.9" y="62.8">23</text>
<text x="170.9" y="64">24</text>
<text x="170.9" y="65.3">25</text>
<text x="178.8" y="61.8">VD5</text>
<text x="178.9" y="60.6">VD4</text>
<text x="178.9" y="63.1">VD6</text>
<text x="178.9" y="64.3">VD7</text>
<text x="178.9" y="65.5">VD8</text>
<text x="142.2" y="70.8">DATA3</text>
<text x="142.6" y="67">DATA0</text>
<text x="142.6" y="69.4">DATA2</text>
<text x="142.7" y="68.2">DATA1</text>
<text x="153.8" y="66.3">26</text>
<text x="153.8" y="67.6">27</text>
<text x="153.8" y="68.8">28</text>
<text x="153.8" y="70">29</text>
<text x="153.8" y="71.3">30</text>
<text x="170.9" y="66.6">26</text>
<text x="170.9" y="67.7">27</text>
<text x="170.9" y="69">28</text>
<text x="170.9" y="70.3">29</text>
<text x="170.9" y="71.6">30</text>
<text x="178.9" y="66.8">VD9</text>
<text x="178.9" y="68.1">VD10</text>
<text x="178.9" y="69.3">VD11</text>
<text x="179" y="70.5">VD12</text>
<text x="183.6" y="71.8">GND</text>
<text x="100.3" y="74.7">1</text>
<text x="100.3" y="76">2</text>
<text x="100.3" y="77.2">3</text>
<text x="106.8" y="74.9">DATA16</text>
<text x="106.8" y="76.2">DATA17</text>
<text x="106.8" y="77.5">DATA18</text>
<text x="141.9" y="76.6">DATA8</text>
<text x="142" y="77.8">DATA9</text>
<text x="142.2" y="73.3">DATA5</text>
<text x="142.2" y="74.5">DATA6</text>
<text x="142.3" y="72.2">DATA4</text>
<text x="142.5" y="75.8">DATA7</text>
<text x="153.8" y="72.6">31</text>
<text x="153.8" y="73.8">32</text>
<text x="153.8" y="75.1">33</text>
<text x="153.8" y="76.4">34</text>
<text x="153.8" y="77.7">35</text>
<text x="170.9" y="72.8">31</text>
<text x="170.9" y="74.1">32</text>
<text x="170.9" y="75.4">33</text>
<text x="170.9" y="76.6">34</text>
<text x="170.9" y="77.8">35</text>
<text x="178.7" y="76.8">VD16</text>
<text x="178.8" y="73.1">VD13</text>
<text x="178.8" y="74.3">VD14</text>
<text x="178.8" y="75.5">VD15</text>
<text x="100.3" y="78.5">4</text>
<text x="100.3" y="79.7">5</text>
<text x="100.3" y="81">6</text>
<text x="100.3" y="82.2">7</text>
<text x="100.3" y="83.5">8</text>
<text x="106.8" y="78.7">DATA19</text>
<text x="106.8" y="79.9">DATA20</text>
<text x="106.8" y="81.2">DATA21</text>
<text x="106.8" y="83.7">DATA23</text>
<text x="106.8" y="82.5">DATA22</text>
<text x="141.4" y="79">DATA10</text>
<text x="141.5" y="80.4">DATA11</text>
<text x="141.5" y="81.6">DATA12</text>
<text x="141.5" y="82.9">DATA13</text>
<text x="153.8" y="78.8">36</text>
<text x="153.8" y="80.1">37</text>
<text x="153.8" y="81.4">38</text>
<text x="153.8" y="82.6">39</text>
<text x="153.8" y="83.9">40</text>
<text x="170.9" y="79.1">36</text>
<text x="170.9" y="80.4">37</text>
<text x="170.9" y="81.6">38</text>
<text x="170.9" y="82.9">39</text>
<text x="178.7" y="78.1">VD17</text>
<text x="178.7" y="79.3">VD18</text>
<text x="178.7" y="80.6">VD19</text>
<text x="178.7" y="81.9">VD20</text>
<text x="178.7" y="83.1">VD21</text>
<text x="100.3" y="84.8">9</text>
<text x="100.3" y="86">10</text>
<text x="100.3" y="87.3">11</text>
<text x="100.3" y="88.5">12</text>
<text x="100.3" y="89.8">13</text>
<text x="106.8" y="85">DATA24</text>
<text x="106.8" y="86.2">DATA25</text>
<text x="106.8" y="87.6">DATA26</text>
<text x="106.8" y="88.7">DATA27</text>
<text x="135.8" y="86.6">NGCS0</text>
<text x="135.8" y="87.9">NGCS1</text>
<text x="135.8" y="89.2">NGCS2</text>
<text x="141.5" y="84.2">DATA14</text>
<text x="141.5" y="85.4">DATA15</text>
<text x="153.8" y="85.2">41</text>
<text x="153.8" y="86.4">42</text>
<text x="153.8" y="87.6">43</text>
<text x="153.8" y="88.9">44</text>
<text x="170.9" y="84.1">40</text>
<text x="170.9" y="85.4">41</text>
<text x="170.9" y="86.6">42</text>
<text x="170.9" y="87.9">43</text>
<text x="170.9" y="89.2">44</text>
<text x="178.7" y="84.3">VD22</text>
<text x="178.7" y="85.6">VD23</text>
<text x="185.3" y="86.8">GPC1/VCLK</text>
<text x="185.4" y="88">GPC2/VLINE</text>
<text x="185.4" y="89.3">GPC3/VFRAME</text>
<text x="100.3" y="91">14</text>
<text x="100.3" y="92.3">15</text>
<text x="100.3" y="93.6">16</text>
<text x="106.8" y="90">DATA28</text>
<text x="106.8" y="91.3">DATA29</text>
<text x="106.8" y="92.6">DATA30</text>
<text x="106.8" y="93.8">DATA31</text>
<text x="135.6" y="94.2">NWBE0</text>
<text x="135.6" y="95.4">NWBE1</text>
<text x="135.8" y="92.9">NGCS5</text>
<text x="136" y="90.4">NGCS3</text>
<text x="136" y="91.6">NGCS4</text>
<text x="153.8" y="90.2">45</text>
<text x="153.8" y="91.5">46</text>
<text x="153.8" y="92.6">47</text>
<text x="153.8" y="93.9">48</text>
<text x="153.8" y="95.2">49</text>
<text x="170.9" y="90.4">45</text>
<text x="170.9" y="91.6">46</text>
<text x="170.9" y="92.9">47</text>
<text x="170.9" y="94.2">48</text>
<text x="170.9" y="95.4">49</text>
<text x="185.4" y="94.4">GPC0/LEND</text>
<text x="185.5" y="90.7">GPC4/VM</text>
<text x="185.5" y="91.9">GPB1/TOUT1</text>
<text x="185.5" y="93.1">GPG4/EINT12/LCD_PWREN</text>
<text x="185.5" y="95.7">GPC7/LCDVF2</text>
<text x="95.5" y="96.4">CON16</text>
<text x="135.5" y="101.7">NWAIT</text>
<text x="135.6" y="96.7">NWBE2</text>
<text x="135.6" y="98.1">NWBE3</text>
<text x="136.7" y="100.5">NWE</text>
<text x="137" y="99.2">NOE</text>
<text x="153.8" y="96.4">50</text>
<text x="153.8" y="97.7">51</text>
<text x="153.8" y="99">52</text>
<text x="153.8" y="100.3">53</text>
<text x="153.8" y="101.4">54</text>
<text x="170.9" y="96.7">50</text>
<text x="170.9" y="98">51</text>
<text x="170.9" y="99.2">52</text>
<text x="170.9" y="100.4">53</text>
<text x="170.9" y="101.7">54</text>
<text x="178.2" y="99.4">AIN0</text>
<text x="178.2" y="100.7">AIN1</text>
<text x="178.2" y="102">AIN2</text>
<text x="185.5" y="97">GPC6/LCDVF1</text>
<text x="185.5" y="98.2">GPC5/LCDVF0</text>
<text x="87.7" y="104.7">ADDR23</text>
<text x="87.8" y="105.9">ADDR25</text>
<text x="97.6" y="104.5">1</text>
<text x="97.6" y="105.8">3</text>
<text x="99" y="103">CON4</text>
<text x="102.2" y="104.5">2</text>
<text x="102.2" y="105.8">4</text>
<text x="109.6" y="104.7">ADDR24</text>
<text x="109.6" y="105.9">ADDR26</text>
<text x="135.8" y="104.2">NSCAS</text>
<text x="135.8" y="105.4">NSRAS</text>
<text x="136.1" y="108">SCLK0</text>
<text x="136.6" y="106.7">SCKE</text>
<text x="136.7" y="103">OM0</text>
<text x="153.8" y="102.7">55</text>
<text x="153.8" y="104">56</text>
<text x="153.8" y="105.3">57</text>
<text x="153.8" y="106.5">58</text>
<text x="153.8" y="107.7">59</text>
<text x="170.9" y="103">55</text>
<text x="170.9" y="104.2">56</text>
<text x="170.9" y="105.4">57</text>
<text x="170.9" y="106.7">58</text>
<text x="170.9" y="108">59</text>
<text x="178.1" y="107.5">AIN6/TSXM</text>
<text x="178.2" y="103.2">AIN3</text>
<text x="178.2" y="104.9">AIN4/TSYM</text>
<text x="178.2" y="106.1">AIN5/TSYP</text>
<text x="99" y="108.6">CON4</text>
<text x="135.8" y="110.4">NGCS7</text>
<text x="136.1" y="109.2">SCLK1</text>
<text x="143.4" y="111.8">GND</text>
<text x="153.8" y="109">60</text>
<text x="153.8" y="110.3">61</text>
<text x="153.8" y="111.5">62</text>
<text x="153.8" y="112.8">63</text>
<text x="170.9" y="109.2">60</text>
<text x="170.9" y="110.5">61</text>
<text x="170.9" y="111.8">62</text>
<text x="170.9" y="113">63</text>
<text x="178.1" y="108.7">AIN7/TSXP</text>
<text x="183.1" y="109.5">GPB2/L3MODE</text>
<text x="183.2" y="112">GPB4/L3CLOCK</text>
<text x="183.2" y="113.2">I2SLRCK</text>
<text x="183.3" y="110.8">GPB3/L3DATA</text>
<text x="91.5" y="119.7">VDD33V</text>
<text x="134.8" y="116">EINT18/NCD_SD</text>
<text x="137.9" y="120">SDDATA3</text>
<text x="139" y="118.6">SDCMD</text>
<text x="139.1" y="114.7">WP_SD</text>
<text x="139.3" y="117.3">SDCLK</text>
<text x="153.8" y="114.1">64</text>
<text x="153.8" y="115.2">65</text>
<text x="153.8" y="116.5">66</text>
<text x="153.8" y="117.8">67</text>
<text x="153.8" y="119.1">68</text>
<text x="170.9" y="114.2">64</text>
<text x="170.9" y="115.5">65</text>
<text x="170.9" y="116.8">66</text>
<text x="170.9" y="118">67</text>
<text x="170.9" y="119.3">68</text>
<text x="183.2" y="119.5">I2SSDI</text>
<text x="183.2" y="117.5">GND</text>
<text x="183.3" y="114.5">I2SSCLK</text>
<text x="183.3" y="115.8">CDCLK</text>
<text x="137.9" y="121.3">SDDATA2</text>
<text x="138" y="122.4">SDDATA1</text>
<text x="138.1" y="123.5">SDDATA0</text>
<text x="143.8" y="124.9">TXD0</text>
<text x="153.8" y="120.3">69</text>
<text x="153.8" y="121.6">70</text>
<text x="153.8" y="122.9">71</text>
<text x="153.8" y="124.1">72</text>
<text x="153.8" y="125.3">73</text>
<text x="170.9" y="120.6">69</text>
<text x="170.9" y="121.8">70</text>
<text x="170.9" y="123">71</text>
<text x="170.9" y="124.3">72</text>
<text x="170.9" y="125.6">73</text>
<text x="183.1" y="120.7">I2SSDO</text>
<text x="187.1" y="122">GPE11</text>
<text x="187.1" y="123.3">GPE12</text>
<text x="187.1" y="124.6">GPE13</text>
<text x="93.6" y="128.7">OM0</text>
<text x="101.3" y="130.7" transform="rotate(-90 101.3 130.7)">2</text>
<text x="143.4" y="127.4">NCTS0</text>
<text x="143.4" y="128.6">NRTS0</text>
<text x="143.9" y="131.1">RXD1</text>
<text x="144" y="126.1">RXD0</text>
<text x="144" y="129.8">TXD1</text>
<text x="153.8" y="126.6">74</text>
<text x="153.8" y="127.9">75</text>
<text x="153.8" y="129.1">76</text>
<text x="153.8" y="130.3">77</text>
<text x="153.8" y="131.6">78</text>
<text x="170.9" y="126.8">74</text>
<text x="170.9" y="128">75</text>
<text x="170.9" y="129.3">76</text>
<text x="170.9" y="130.6">77</text>
<text x="170.9" y="131.8">78</text>
<text x="180" y="127.6">GPG3/EINT11</text>
<text x="180" y="128.9">GPG5/EINT13</text>
<text x="180" y="131.4">GPG7/EINT15</text>
<text x="180.1" y="126.3">GPG2/EINT10</text>
<text x="180.1" y="130.2">GPG6/EINT14</text>
<text x="101.3" y="134.5" transform="rotate(-90 101.3 134.5)">1</text>
<text x="104.1" y="133.8" transform="rotate(-90 104.1 133.8)">CON2A</text>
<text x="135.4" y="137.4">DN1</text>
<text x="135.5" y="136.2">DP0</text>
<text x="135.6" y="134.8">DN0</text>
<text x="140.5" y="132.4">NRTS1/TXD2</text>
<text x="140.6" y="133.5">NCTS1/RXD2</text>
<text x="153.8" y="132.9">79</text>
<text x="153.8" y="134.1">80</text>
<text x="153.8" y="135.4">81</text>
<text x="153.8" y="136.6">82</text>
<text x="153.8" y="137.9">83</text>
<text x="170.9" y="133.1">79</text>
<text x="170.9" y="134.3">80</text>
<text x="170.9" y="135.6">81</text>
<text x="170.9" y="136.8">82</text>
<text x="180" y="132.7">GPG11/EINT19</text>
<text x="180.1" y="134">GPG12/EINT20</text>
<text x="180.1" y="137.8">GPG15/EINT23</text>
<text x="180.2" y="135.1">GPG13/EINT21</text>
<text x="180.2" y="136.4">GPG14/EINT22</text>
<text x="130.9" y="139.8">EINT17/GPG9</text>
<text x="135.5" y="138.6">DP1</text>
<text x="135.6" y="141.2">EINT9/IRQ_LAN</text>
<text x="137.3" y="143.4">EINT1/GPF1</text>
<text x="137.4" y="142.4">EINT0/GPF0</text>
<text x="153.8" y="139.1">84</text>
<text x="153.8" y="140.4">85</text>
<text x="153.8" y="141.7">86</text>
<text x="153.8" y="142.9">87</text>
<text x="170.9" y="138.1">83</text>
<text x="170.9" y="139.4">84</text>
<text x="170.9" y="140.6">85</text>
<text x="170.9" y="141.9">86</text>
<text x="170.9" y="143.1">87</text>
<text x="179.2" y="143.4">GPB6</text>
<text x="179.3" y="142.2">GPB5</text>
<text x="190.2" y="138.4">CLKOUT0</text>
<text x="190.2" y="139.6">CLKOUT1</text>
<text x="190.2" y="140.9">GPB0/TOUT0</text>
<text x="137.3" y="144.5">EINT2/GPF2</text>
<text x="137.3" y="145.7">EINT3/GPF3</text>
<text x="137.3" y="146.9">EINT4/GPF4</text>
<text x="137.3" y="148.2">EINT5/GPF5</text>
<text x="137.3" y="149.5">EINT6/GPF6</text>
<text x="153.8" y="144.2">88</text>
<text x="153.8" y="145.4">89</text>
<text x="153.8" y="146.7">90</text>
<text x="153.8" y="147.9">91</text>
<text x="153.8" y="149.2">92</text>
<text x="170.9" y="144.4">88</text>
<text x="170.9" y="145.6">89</text>
<text x="170.9" y="146.9">90</text>
<text x="170.9" y="148.2">91</text>
<text x="170.9" y="149.5">92</text>
<text x="179.2" y="144.7">GPB7</text>
<text x="179.2" y="145.9">GPB8</text>
<text x="179.3" y="147.2">GPB9</text>
<text x="179.3" y="148.4">GPB10</text>
<text x="183.2" y="149.7">TMS</text>
<text x="136.6" y="153.2">EINT16/GPG8</text>
<text x="137.2" y="151.9">EINT8/GPG0</text>
<text x="137.3" y="150.6">EINT7/GPF7</text>
<text x="141" y="154.4">GND</text>
<text x="153.8" y="150.5">93</text>
<text x="153.8" y="151.7">94</text>
<text x="153.8" y="152.9">95</text>
<text x="153.8" y="154.2">96</text>
<text x="153.8" y="155.5">97</text>
<text x="170.9" y="150.6">93</text>
<text x="170.9" y="151.9">94</text>
<text x="170.9" y="153.2">95</text>
<text x="170.9" y="154.4">96</text>
<text x="170.9" y="155.7">97</text>
<text x="182.9" y="155.2">NTRST</text>
<text x="183.2" y="150.9">TDO</text>
<text x="183.2" y="152.2">TDI</text>
<text x="183.2" y="153.4">TCK</text>
<text x="139.6" y="157.2">VDD_RTC</text>
<text x="140.7" y="159.4">VDD5V</text>
<text x="153.2" y="159.2">100</text>
<text x="153.8" y="156.7">98</text>
<text x="153.8" y="158">99</text>
<text x="170.9" y="156.9">98</text>
<text x="170.9" y="158.2">99</text>
<text x="170.9" y="159.4">100</text>
<text x="182.8" y="157.7">NRESET</text>
<text x="182.9" y="156.6">NRSTOUT/GPA21</text>
<text x="183" y="160.2">GND</text>
<text x="154.6" y="162.2">CON100_L</text>
<text x="166.4" y="162.4">CON100_R</text>
<text x="211.8" y="174.6">COMPANY:</text>
<text x="180.4" y="185.3">DRAWN:</text>
<text x="199.2" y="185.3">DATED:</text>
<text x="211.8" y="180.9">TITLE:</text>
<text x="180.4" y="190.3">CHECKED:</text>
<text x="199.2" y="190.3">DATED:</text>
<text x="216.9" y="190.9">CODE:</text>
<text x="228.9" y="190.9">SIZE:</text>
<text x="247.1" y="190.9">DRAWING NO:</text>
<text x="269.1" y="190.9">REV:</text>
<text x="180.4" y="195.3">QUALITY CONTROL:</text>
<text x="199.2" y="195.3">DATED:</text>
<text x="180.4" y="200.3">RELEASED:</text>
<text x="199.2" y="200.3">DATED:</text>
<text x="211.9" y="202.3">SCALE:</text>
<text x="252.1" y="202.3">SHEET:</text>
<text x="257.3" y="202.3">OF</text>
</g>
<g font-size=".8">
<text x="101.5" y="121.4">R7</text>
<text x="101.6" y="126.7">4.7K</text>
</g>
</svg>
